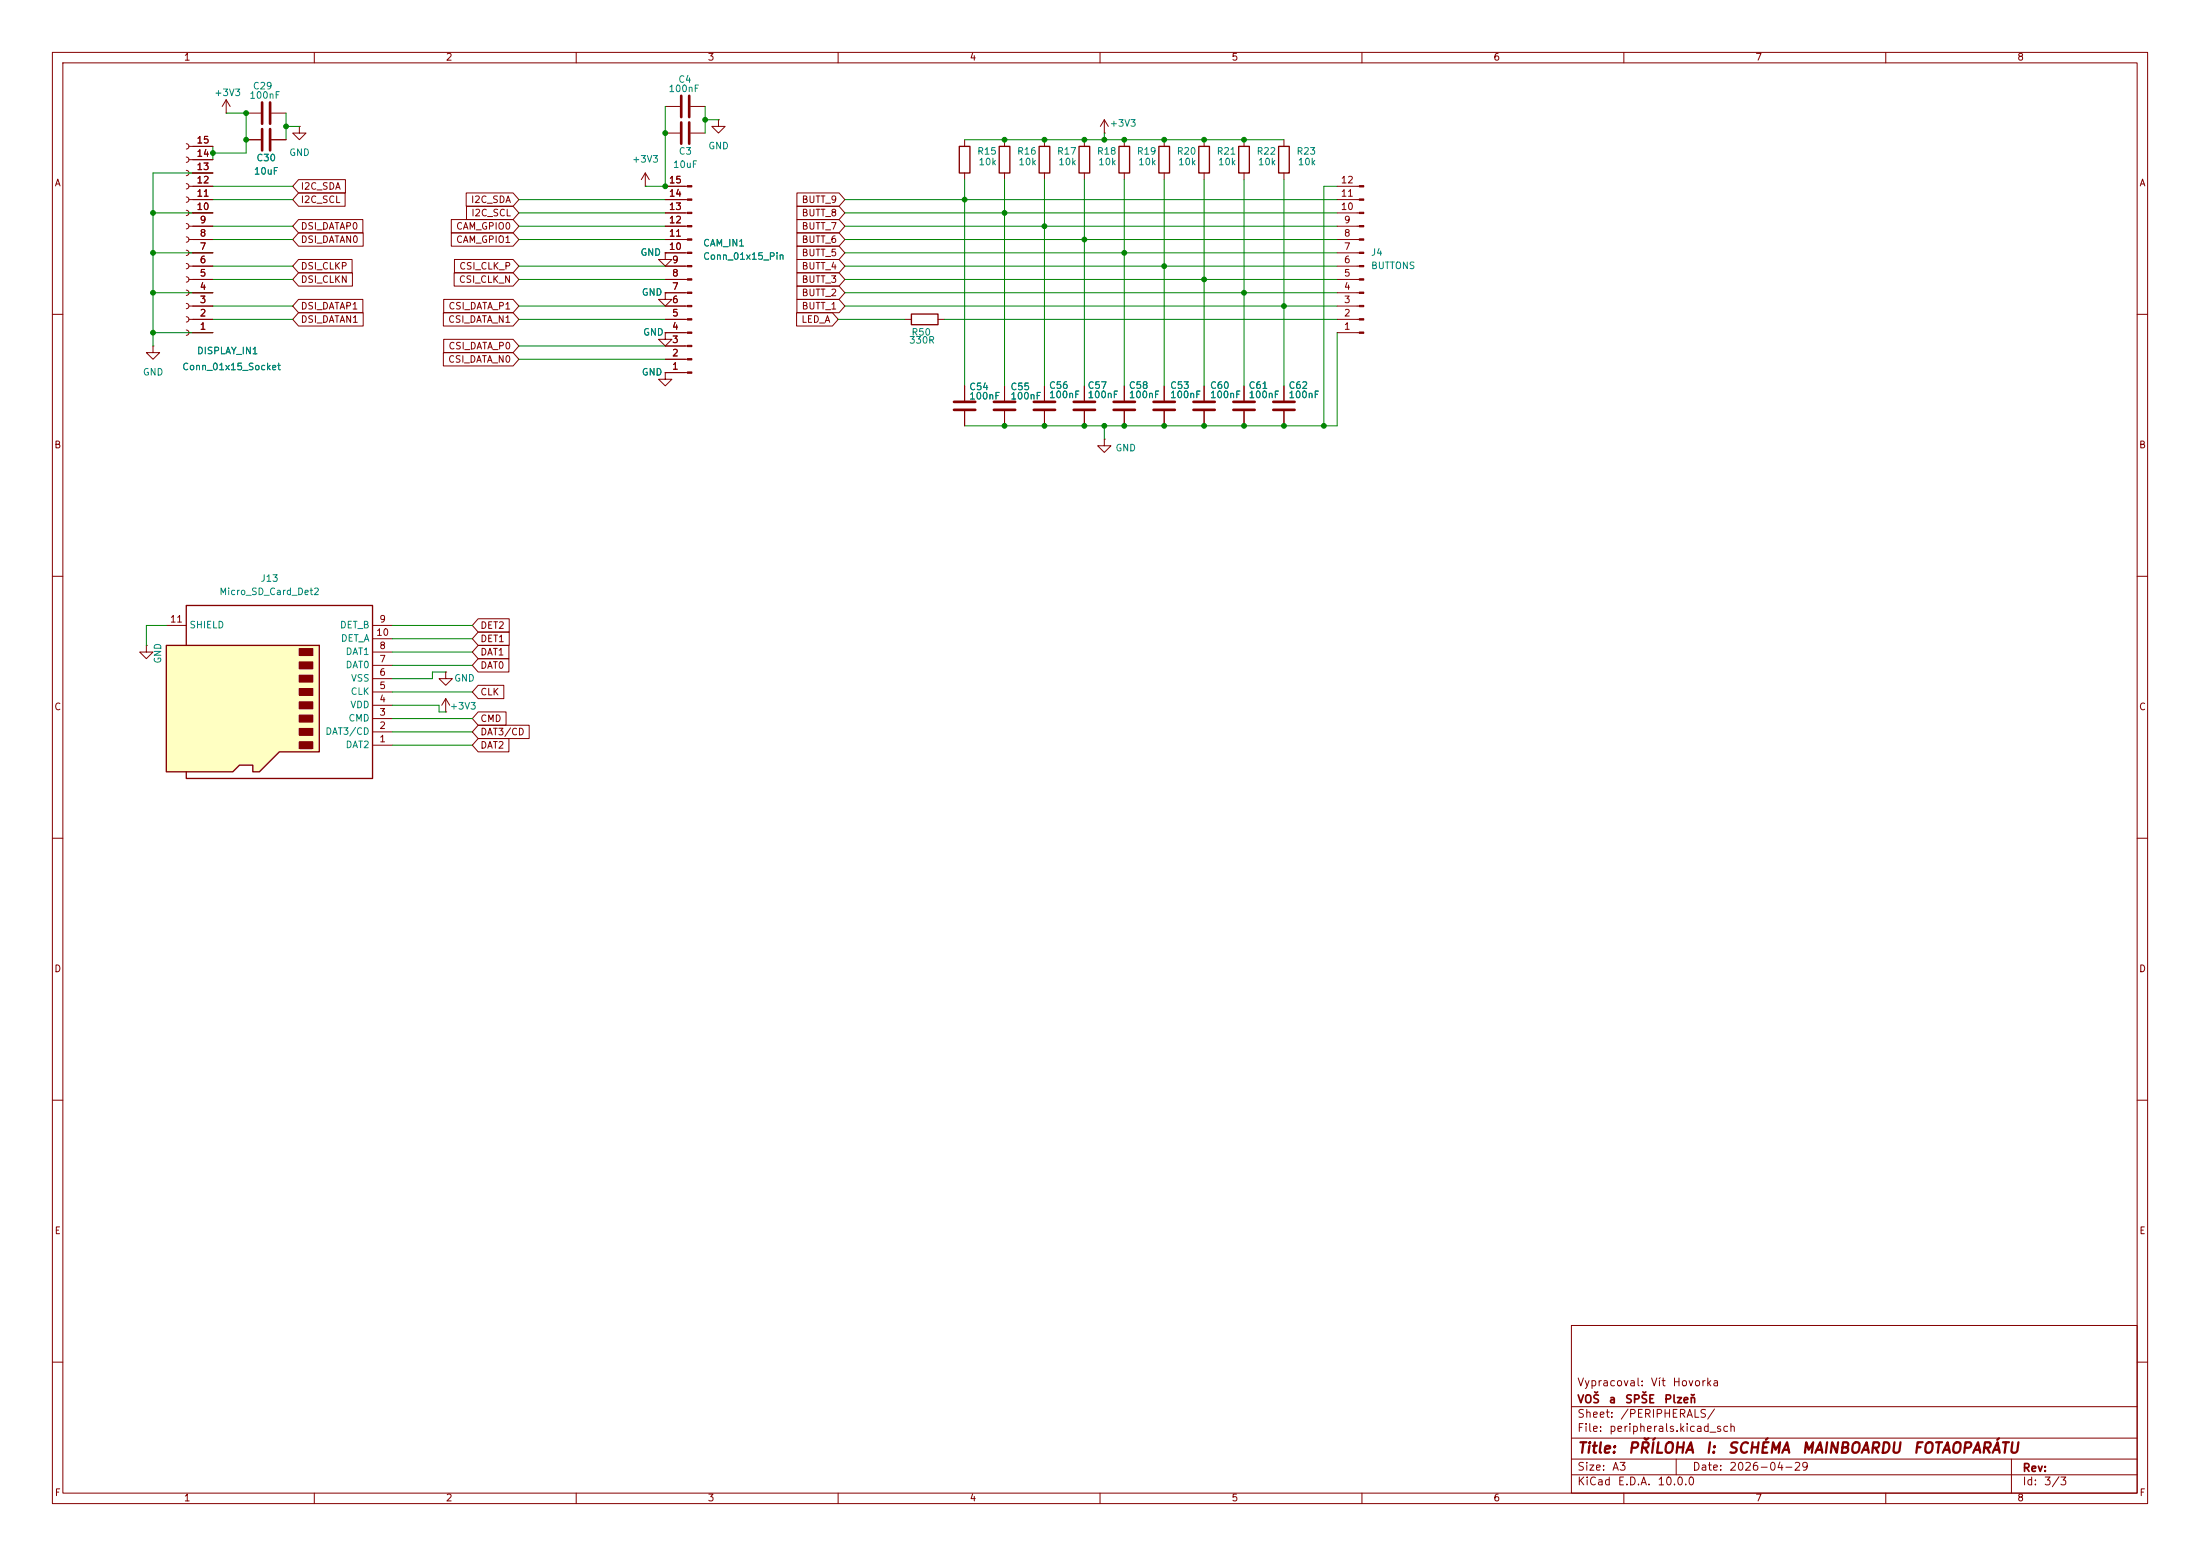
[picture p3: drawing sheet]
<svg xmlns="http://www.w3.org/2000/svg" width="420mm" height="297mm" viewBox="0 0 420 297" stroke-linecap="round" stroke-linejoin="round" font-family="sans-serif">
<g fill="none" stroke="#840000" stroke-width=".19">
<path d="M10 10h400v277h-400zM12 12h396v273h-396zM60 10v2M110 10v2M160 10v2M210 10v2M260 10v2M310 10v2M360 10v2M47 21.6h2.8M51.8 21.6h2.8M57.1 24.1v1.3h1.3l-1.3 1.3-1.2-1.3h1.2"/>
<path d="M57.1 24.1h.1M127 48.3v1.2h1.3l-1.3 1.3-1.3-1.3h1.3M127 48.3h.1M10 60h2M127 71.1v1.3h1.3l-1.3 1.3-1.3-1.3h1.3M127 71.1h.1M214.6 73.7v2.8M214.6 78.5v2.8M222.2 73.7v2.8M222.2 78.5v2.8M229.9 73.7v2.8M229.9 78.5v2.8"/>
<path d="M408 60h2M10 110h2M408 110h2M10 160h2M408 160h2M10 210h2M408 210h2M300 253h108v32h-108zM10 260h2M300 278.5h108M300 274.5h108M300 268.5h108"/>
<path d="M320 278.5v3M384 278.5v6.5M408 260h2M60 285v2M110 285v2M160 285v2M210 285v2M260 285v2M300 281.5h108M310 285v2M360 285v2"/>
</g>
<path d="M50 19.6v4M51.6 19.6v4M212.6 76.7h4.1M212.6 78.2h4.1M220.2 76.7h4.1M220.2 78.2h4.1M227.8 76.7h4.1M227.8 78.2h4.1" fill="none" stroke="#840000" stroke-width=".51"/>
<path d="M31.7 123.2h29.3v20.3h-7.7l-3.8 3.8h-1.2v-1.2h-2.6l-1.3 1.2h-12.7z" fill="#ffffc2"/>
<path d="M183.1 27.9h2.1v5.1h-2.1zM190.8 27.9h2v5.1h-2zM198.4 27.9h2v5.1h-2zM206 27.9h2v5.1h-2zM213.6 27.9h2v5.1h-2zM221.2 27.9h2.1v5.1h-2.1zM228.9 27.9h2v5.1h-2zM236.5 27.9h2v5.1h-2zM244.1 27.9h2v5.1h-2zM174 59.9h5.1v2.1h-5.1zM31.7 123.2h29.3v20.3h-7.7l-3.8 3.8h-1.2v-1.2h-2.6l-1.3 1.2h-12.7zM35.6 123.2v-7.6h35.5v33h-35.5v-1.3" fill="none" stroke="#840000" stroke-width=".25"/>
<g fill="#840000" stroke="#840000" stroke-width=".25">
<path d="M57.1 141.6h2.6v1.3h-2.6z"/>
<path d="M57.1 139.1h2.6v1.2h-2.6z"/>
<path d="M57.1 136.5h2.6v1.3h-2.6z"/>
<path d="M57.1 134h2.6v1.3h-2.6z"/>
<path d="M57.1 131.4h2.6v1.3h-2.6z"/>
<path d="M57.1 128.9h2.6v1.3h-2.6z"/>
<path d="M57.1 126.4h2.6v1.2h-2.6z"/>
<path d="M57.1 123.8h2.6v1.3h-2.6z"/>
</g>
<g fill="none" stroke="#840000" stroke-width=".19">
<path d="M43.2 19.1l.7 1.2M43.2 19.1l-.8 1.2M43.2 19.1v2.5M35.6 37.6l.3 .1 .2 .4-.2 .4-.3 .1M35.6 35.1l.3 .1 .2 .4-.2 .3-.3 .2M35.6 32.5l.3 .2 .2 .3-.2 .4-.3 .1M35.6 30l.3 .1 .2 .4-.2 .3-.3 .2M35.6 27.4l.3 .2 .2 .3-.2 .4-.3 .1M36.1 38.1h4.5M36.1 35.6h4.5M36.1 33h4.5M36.1 30.5h4.5"/>
<path d="M36.1 27.9h4.5M43.2 21.6h.1M47 26.7h2.8M51.8 26.7h2.8M57 36.8h8.9v2.6h-8.9l-1.1-1.3zM57 34.3h8.9v2.5h-8.9l-1.1-1.2zM89 36.8h8.9l1.2 1.3-1.2 1.3h-8.9zM89.1 39.4h8.8l1.2 1.2-1.2 1.3h-8.8zM123.2 35.6h.1M123.2 33l-.8 1.3M123.2 33l.8 1.3M123.2 33v2.6"/>
<path d="M127 38.1h4.2M127 35.6h4.2M127 20.3h2.8M127 25.4h2.8M131.8 20.3h2.8M131.8 25.4h2.8M137.2 22.9v1.2h1.2l-1.2 1.3-1.3-1.3h1.3M137.2 22.9h.1M152.1 39.4h8.1l1.1 1.2-1.1 1.3h-8.1zM152.1 36.8h8.1l1.1 1.3-1.1 1.3h-8.1zM184.1 26.7v1.2M184.1 33v1.3"/>
<path d="M191.8 26.7v1.2M191.8 33v1.3M199.4 26.7v1.2M199.4 33v1.3M207 26.7v1.2M207 33v1.3M210.8 25.4h.1M210.8 22.9l-.7 1.2M210.8 22.9l.8 1.2M210.8 22.9v2.5M214.6 26.7v1.2M214.6 33v1.3"/>
<path d="M222.2 26.7v1.2M222.2 33v1.3M229.9 26.7v1.2M229.9 33v1.3M237.5 26.7v1.2M237.5 33v1.3M245.1 26.7v1.2M245.1 33v1.3M255.3 38.1h4.2M255.3 35.6h4.2M35.6 57.9l.3 .2 .2 .3-.2 .4-.3 .1M35.6 55.4l.3 .1 .2 .4-.2 .3-.3 .2"/>
<path d="M35.6 52.8l.3 .2 .2 .3-.2 .4-.3 .1M35.6 50.3l.3 .1 .2 .4-.2 .4-.3 .1M35.6 47.8l.3 .1 .2 .4-.2 .3-.3 .2M35.6 45.2l.3 .2 .2 .3-.2 .4-.3 .1M35.6 42.7l.3 .1 .2 .4-.2 .3-.3 .2M35.6 40.1l.3 .2 .2 .3-.2 .4-.3 .1M36.1 58.4h4.5M36.1 55.9h4.5M36.1 53.3h4.5M36.1 50.8h4.5M36.1 48.3h4.5M36.1 45.7h4.5"/>
<path d="M36.1 43.2h4.5M36.1 40.6h4.5M57 41.9h12.3v2.6h-12.3l-1.1-1.3zM57 44.4h12.3v2.6h-12.3l-1.1-1.3zM57 57.1h12.3v2.6h-12.3l-1.1-1.3zM57 59.7h12.3v2.5h-12.3l-1.1-1.2zM57 52.1h10.3v2.5h-10.3l-1.1-1.3zM57 49.5h10.2v2.6h-10.2l-1.1-1.3zM84.6 59.7h13.3l1.2 1.3-1.2 1.2h-13.3zM84.7 57.1h13.2l1.2 1.3-1.2 1.3h-13.2zM86.2 41.9h11.7l1.2 1.3-1.2 1.3h-11.7zM86.2 44.4h11.7l1.2 1.3-1.2 1.3h-11.7z"/>
<path d="M86.7 52.1h11.2l1.2 1.2-1.2 1.3h-11.2zM86.8 49.5h11.1l1.2 1.3-1.2 1.3h-11.1zM127 55.9v1.3h1.3l-1.3 1.2-1.3-1.2h1.3M127 55.9h.1M127 48.3h.1M127 58.4h4.2M127 55.9h4.2M127 53.3h4.2M127 50.8h4.2M127 48.3h4.2M127 45.7h4.2M127 43.2h4.2"/>
<path d="M127 40.6h4.2M152.1 59.7h6.8l1.1 1.3-1.1 1.2h-6.8zM152.1 41.9h8.1l1.1 1.3-1.1 1.3h-8.1zM152.1 44.4h8.1l1.1 1.3-1.1 1.3h-8.1zM152.1 54.6h8.1l1.1 1.3-1.1 1.3h-8.1zM152.1 52.1h8.1l1.1 1.2-1.1 1.3h-8.1zM152.1 49.5h8.1l1.1 1.3-1.1 1.3h-8.1zM152.1 47h8.1l1.1 1.3-1.1 1.2h-8.1zM152.1 57.1h8.1l1.1 1.3-1.1 1.3h-8.1zM255.3 58.4h4.2M255.3 55.9h4.2M255.3 53.3h4.2"/>
<path d="M255.3 50.8h4.2M255.3 48.3h4.2M255.3 45.7h4.2M255.3 43.2h4.2M255.3 40.6h4.2M29.2 66v1.3h-1.3l1.3 1.3 1.3-1.3h-1.3M29.2 66h.1M35.6 63l.3 .1 .2 .4-.2 .4-.3 .1M35.6 60.5l.3 .1 .2 .4-.2 .3-.3 .2M36.1 63.5h4.5M36.1 61h4.5M84.6 67.3h13.3l1.2 1.3-1.2 1.3h-13.3z"/>
<path d="M84.7 64.8h13.2l1.2 1.2-1.2 1.3h-13.2zM127 63.5v1.3h1.3l-1.3 1.2-1.3-1.2h1.3M127 63.5h.1M127 71.1h.1M127 63.5h4.2M127 61h4.2M127 71.1h4.2M127 68.6h4.2M127 66h4.2M172.7 61h1.3M179.1 61h1.2M184.1 73.7v2.8"/>
<path d="M184.1 78.5v2.8M191.8 73.7v2.8M191.8 78.5v2.8M199.4 73.7v2.8M199.4 78.5v2.8M207 73.7v2.8M207 78.5v2.8M214.6 73.7v2.8M214.6 78.5v2.8M222.2 73.7v2.8M222.2 78.5v2.8M229.9 73.7v2.8"/>
<path d="M229.9 78.5v2.8M237.5 73.7v2.8M237.5 78.5v2.8M245.1 73.7v2.8M245.1 78.5v2.8M255.3 63.5h4.2M255.3 61h4.2M210.8 83.8v1.3h1.3l-1.3 1.3-1.3-1.3h1.3M210.8 83.8h.1M31.7 119.4h3.9M71.1 119.4h3.8M91.3 118.1h5.9v2.6h-5.9l-1.1-1.3z"/>
<path d="M27.9 123.2v1.3h1.3l-1.3 1.2-1.2-1.2h1.2M27.9 123.2h.1M71.1 139.7h3.8M71.1 137.2h3.8M71.1 134.6h3.8M71.1 132.1h3.8M71.1 129.5h3.8M71.1 127h3.8M71.1 124.5h3.8M71.1 121.9h3.8M85.1 135.9h.1M85.1 128.3v1.2h1.3l-1.3 1.3-1.3-1.3h1.3"/>
<path d="M85.1 128.3h.1M85.1 133.4l-.8 1.2M85.1 133.4l.8 1.2M85.1 133.4v2.5M91.3 123.2h5.9v2.5h-5.9l-1.1-1.2zM91.3 120.6h5.9v2.6h-5.9l-1.1-1.3zM91.3 125.7h5.9v2.6h-5.9l-1.1-1.3zM91.3 138.4h9.7v2.6h-9.7l-1.1-1.3zM91.3 135.9h5.3v2.5h-5.3l-1.1-1.2zM91.3 130.8h4.9v2.6h-4.9l-1.1-1.3zM71.1 142.2h3.8M91.3 141h5.9v2.5h-5.9l-1.1-1.3z"/>
</g>
<g fill="#840000" stroke="#840000" stroke-width=".19">
<path d="M131.2 71h.9v.2h-.9z"/>
<path d="M131.2 68.5h.9v.2h-.9z"/>
<path d="M131.2 65.9h.9v.3h-.9z"/>
<path d="M131.2 63.4h.9v.2h-.9z"/>
<path d="M131.2 60.8h.9v.3h-.9z"/>
<path d="M131.2 58.3h.9v.2h-.9z"/>
<path d="M131.2 55.8h.9v.2h-.9z"/>
<path d="M131.2 53.2h.9v.3h-.9z"/>
<path d="M131.2 50.7h.9v.2h-.9z"/>
<path d="M131.2 48.1h.9v.3h-.9z"/>
<path d="M131.2 45.6h.9v.2h-.9z"/>
<path d="M131.2 43.1h.9v.2h-.9z"/>
<path d="M131.2 40.5h.9v.3h-.9z"/>
<path d="M131.2 38h.9v.2h-.9z"/>
<path d="M131.2 35.4h.9v.3h-.9z"/>
<path d="M259.5 63.4h.8v.2h-.8z"/>
<path d="M259.5 60.8h.8v.3h-.8z"/>
<path d="M259.5 58.3h.8v.2h-.8z"/>
<path d="M259.5 55.8h.8v.2h-.8z"/>
<path d="M259.5 53.2h.8v.3h-.8z"/>
<path d="M259.5 50.7h.8v.2h-.8z"/>
<path d="M259.5 48.1h.8v.3h-.8z"/>
<path d="M259.5 45.6h.8v.2h-.8z"/>
<path d="M259.5 43.1h.8v.2h-.8z"/>
<path d="M259.5 40.5h.8v.3h-.8z"/>
<path d="M259.5 38h.8v.2h-.8z"/>
<path d="M259.5 35.4h.8v.3h-.8z"/>
</g>
<g fill="none" stroke="#840000" stroke-width=".51">
<path d="M130 18.3v4.1M131.6 18.3v4.1M50 24.6v4.1M51.6 24.6v4.1M130 23.4v4M131.6 23.4v4M182.1 76.7h4.1M182.1 78.2h4.1M189.7 76.7h4.1M189.7 78.2h4.1M197.4 76.7h4M197.4 78.2h4"/>
<path d="M205 76.7h4M205 78.2h4M235.5 76.7h4M235.5 78.2h4M243.1 76.7h4M243.1 78.2h4"/>
</g>
<g fill="none" stroke="#008400" stroke-width=".19">
<path d="M40.6 38.1h15.3M40.6 27.9v2.6M40.6 33h-11.4v33M40.6 35.6h15.3M43.2 21.6h3.8v7.6h-6.4M54.6 24.1h2.5M54.6 21.6v5.1M99.1 38.1h27.9M127 20.3v15.3h-3.8M134.6 20.3v5.1M134.6 22.9h2.6M161.3 38.1h94"/>
<path d="M184.1 34.3v39.4M184.1 26.7h61M191.8 34.3v39.4M199.4 34.3v39.4M207 34.3v39.4M210.8 25.4v1.3M214.6 34.3v39.4M222.2 34.3v39.4M229.9 34.3v39.4M237.5 34.3v39.4M245.1 34.3v39.4M255.3 35.6h-2.6v45.7"/>
<path d="M29.2 48.3h11.4M29.2 40.6h11.4M29.2 55.9h11.4M40.6 50.8h15.3M40.6 53.3h15.3M40.6 45.7h15.3M40.6 58.4h15.3M40.6 43.2h15.3M99.1 50.8h27.9M99.1 40.6h27.9M99.1 53.3h27.9M99.1 45.7h27.9"/>
<path d="M99.1 58.4h27.9M99.1 43.2h27.9M161.3 50.8h94M161.3 48.3h94M161.3 40.6h94M161.3 55.9h94M161.3 53.3h94M161.3 45.7h94M161.3 58.4h94M161.3 43.2h94M29.2 63.5h11.4M40.6 61h15.3"/>
<path d="M99.1 61h27.9M99.1 66h27.9M99.1 68.6h27.9M160 61h12.7M180.3 61h75M255.3 63.5v17.8h-71.2M210.8 81.3v2.5M31.7 119.4h-3.8v3.8M74.9 119.4h15.3M74.9 121.9h15.3M74.9 134.6h8.9v1.3h1.3M74.9 139.7h15.3"/>
<path d="M74.9 137.2h15.3M74.9 132.1h15.3M74.9 127h15.3M74.9 124.5h15.3M85.1 128.3h-2.6v1.2h-7.6M74.9 142.2h15.3"/>
</g>
<g fill="#008400" stroke="#008400" stroke-width=".19">
<circle cx="237.5" cy="81.3" r=".46"/>
<circle cx="229.9" cy="81.3" r=".46"/>
<circle cx="237.5" cy="55.9" r=".46"/>
<circle cx="229.9" cy="53.3" r=".46"/>
<circle cx="245.1" cy="58.4" r=".46"/>
<circle cx="245.1" cy="81.3" r=".46"/>
<circle cx="252.7" cy="81.3" r=".46"/>
<circle cx="214.6" cy="81.3" r=".46"/>
<circle cx="222.2" cy="81.3" r=".46"/>
<circle cx="210.8" cy="81.3" r=".46"/>
<circle cx="222.2" cy="50.8" r=".46"/>
<circle cx="191.8" cy="40.6" r=".46"/>
<circle cx="184.1" cy="38.1" r=".46"/>
<circle cx="191.8" cy="26.7" r=".46"/>
<circle cx="199.4" cy="43.2" r=".46"/>
<circle cx="207" cy="45.7" r=".46"/>
<circle cx="127" cy="25.4" r=".46"/>
<circle cx="127" cy="35.6" r=".46"/>
<circle cx="134.6" cy="22.9" r=".46"/>
<circle cx="214.6" cy="48.3" r=".46"/>
<circle cx="214.6" cy="26.7" r=".46"/>
<circle cx="40.6" cy="29.2" r=".46"/>
<circle cx="29.2" cy="40.6" r=".46"/>
<circle cx="29.2" cy="55.9" r=".46"/>
<circle cx="29.2" cy="48.3" r=".46"/>
<circle cx="29.2" cy="63.5" r=".46"/>
<circle cx="47" cy="26.7" r=".46"/>
<circle cx="54.6" cy="24.1" r=".46"/>
<circle cx="47" cy="21.6" r=".46"/>
<circle cx="207" cy="26.7" r=".46"/>
<circle cx="210.8" cy="26.7" r=".46"/>
<circle cx="191.8" cy="81.3" r=".46"/>
<circle cx="199.4" cy="81.3" r=".46"/>
<circle cx="207" cy="81.3" r=".46"/>
<circle cx="199.4" cy="26.7" r=".46"/>
<circle cx="237.5" cy="26.7" r=".46"/>
<circle cx="229.9" cy="26.7" r=".46"/>
<circle cx="222.2" cy="26.7" r=".46"/>
</g>
<g font-size="2" fill="#840000">
<text x="301" y="277.9">Title:</text>
<text x="310.6" y="277.9">PŘÍLOHA</text>
<text x="325.4" y="277.9">I:</text>
<text x="329.7" y="277.9">SCHÉMA</text>
<text x="343.8" y="277.9">MAINBOARDU</text>
<text x="365.1" y="277.9">FOTAOPARÁTU</text>
</g>
<g font-size="1.5" fill="#840000">
<text x="301" y="268.2">VOŠ</text>
<text x="301" y="265">Vypracoval:</text>
<text x="307" y="268.2">a</text>
<text x="310.1" y="268.2">SPŠE</text>
<text x="315" y="265">Vít</text>
<text x="317.6" y="268.2">Plzeň</text>
<text x="319.2" y="265">Hovorka</text>
<text x="301" y="273.7">File:</text>
<text x="301" y="271">Sheet:</text>
<text x="307.1" y="273.7">peripherals.kicad_sch</text>
<text x="309.2" y="271">/PERIPHERALS/</text>
<text x="301" y="281.1">Size:</text>
<text x="307.6" y="281.1">A3</text>
<text x="323" y="281.1">Date:</text>
<text x="330" y="281.1">2026-04-29</text>
<text x="386" y="281.3">Rev:</text>
<text x="301" y="283.9">KiCad</text>
<text x="308.7" y="283.9">E.D.A.</text>
<text x="316.3" y="283.9">10.0.0</text>
<text x="386" y="283.9">Id:</text>
<text x="390.1" y="283.9">3/3</text>
</g>
<g font-size="1.3" fill="#840000">
<text x="35" y="11.9">1</text>
<text x="85" y="11.9">2</text>
<text x="135" y="11.9">3</text>
<text x="185" y="11.9">4</text>
<text x="235" y="11.9">5</text>
<text x="285" y="11.9">6</text>
<text x="335" y="11.9">7</text>
<text x="385" y="11.9">8</text>
<text x="37.4" y="27.7">15</text>
<text x="10.3" y="35.9">A</text>
<text x="37.4" y="35.3">12</text>
<text x="37.4" y="32.8">13</text>
<text x="37.4" y="30.2">14</text>
<text x="127.6" y="35.3">15</text>
<text x="255.9" y="35.3">12</text>
<text x="408.3" y="35.9">A</text>
<text x="37.4" y="40.4">10</text>
<text x="37.4" y="37.8">11</text>
<text x="57.3" y="39.1">I2C_SCL</text>
<text x="57.3" y="36.5">I2C_SDA</text>
<text x="89.8" y="39.1">I2C_SDA</text>
<text x="89.9" y="41.6">I2C_SCL</text>
<text x="127.6" y="40.4">13</text>
<text x="127.6" y="37.8">14</text>
<text x="152.9" y="41.6">BUTT_8</text>
<text x="152.9" y="39.1">BUTT_9</text>
<text x="255.9" y="40.4">10</text>
<text x="255.9" y="37.8">11</text>
<text x="38" y="45.5">8</text>
<text x="38" y="42.9">9</text>
<text x="57.3" y="44.1">DSI_DATAP0</text>
<text x="57.3" y="46.7">DSI_DATAN0</text>
<text x="87" y="44.1">CAM_GPIO0</text>
<text x="87" y="46.7">CAM_GPIO1</text>
<text x="127.6" y="45.5">11</text>
<text x="127.6" y="42.9">12</text>
<text x="152.9" y="44.1">BUTT_7</text>
<text x="152.9" y="46.7">BUTT_6</text>
<text x="256.5" y="45.5">8</text>
<text x="256.5" y="42.9">9</text>
<text x="38" y="53.1">5</text>
<text x="38" y="50.5">6</text>
<text x="38" y="48">7</text>
<text x="57.3" y="51.8">DSI_CLKP</text>
<text x="87.6" y="51.8">CSI_CLK_P</text>
<text x="127.6" y="48">10</text>
<text x="128.2" y="53.1">8</text>
<text x="128.2" y="50.5">9</text>
<text x="152.9" y="51.8">BUTT_4</text>
<text x="152.9" y="49.2">BUTT_5</text>
<text x="256.5" y="53.1">5</text>
<text x="256.5" y="50.5">6</text>
<text x="256.5" y="48">7</text>
<text x="38" y="58.2">3</text>
<text x="38" y="55.6">4</text>
<text x="57.3" y="59.4">DSI_DATAP1</text>
<text x="57.3" y="54.3">DSI_CLKN</text>
<text x="85.5" y="59.4">CSI_DATA_P1</text>
<text x="87.5" y="54.3">CSI_CLK_N</text>
<text x="128.2" y="58.2">6</text>
<text x="128.2" y="55.6">7</text>
<text x="152.9" y="56.8">BUTT_2</text>
<text x="152.9" y="54.3">BUTT_3</text>
<text x="152.9" y="59.4">BUTT_1</text>
<text x="256.5" y="58.2">3</text>
<text x="256.5" y="55.6">4</text>
<text x="38" y="63.2">1</text>
<text x="38" y="60.7">2</text>
<text x="57.3" y="61.9">DSI_DATAN1</text>
<text x="85.5" y="61.9">CSI_DATA_N1</text>
<text x="128.2" y="65.8">3</text>
<text x="128.2" y="63.2">4</text>
<text x="128.2" y="60.7">5</text>
<text x="152.9" y="61.9">LED_A</text>
<text x="256.5" y="63.2">1</text>
<text x="256.5" y="60.7">2</text>
<text x="85.5" y="69.5">CSI_DATA_N0</text>
<text x="85.5" y="67">CSI_DATA_P0</text>
<text x="128.2" y="70.9">1</text>
<text x="128.2" y="68.3">2</text>
<text x="10.3" y="85.9">B</text>
<text x="408.2" y="85.9">B</text>
<text x="32.3" y="119.1">11</text>
<text x="72.3" y="119.1">9</text>
<text x="71.7" y="121.7">10</text>
<text x="72.3" y="124.2">8</text>
<text x="91.6" y="125.4">DAT1</text>
<text x="91.6" y="122.9">DET1</text>
<text x="91.6" y="120.3">DET2</text>
<text x="72.3" y="131.8">5</text>
<text x="72.3" y="129.3">6</text>
<text x="72.3" y="126.7">7</text>
<text x="91.6" y="128">DAT0</text>
<text x="10.3" y="135.9">C</text>
<text x="72.3" y="136.9">3</text>
<text x="72.3" y="134.4">4</text>
<text x="91.6" y="133">CLK</text>
<text x="408.2" y="135.9">C</text>
<text x="72.3" y="142">1</text>
<text x="72.3" y="139.4">2</text>
<text x="91.6" y="140.7">DAT3/CD</text>
<text x="91.6" y="143.2">DAT2</text>
<text x="91.6" y="138.1">CMD</text>
<text x="10.3" y="185.9">D</text>
<text x="408.2" y="185.9">D</text>
<text x="10.3" y="235.9">E</text>
<text x="408.3" y="235.9">E</text>
<text x="10.3" y="285.9">F</text>
<text x="35" y="286.9">1</text>
<text x="85" y="286.9">2</text>
<text x="135" y="286.9">3</text>
<text x="185" y="286.9">4</text>
<text x="235" y="286.9">5</text>
<text x="285" y="286.9">6</text>
<text x="335" y="286.9">7</text>
<text x="385" y="286.9">8</text>
<text x="408.3" y="285.9">F</text>
</g>
<g font-size="1.3" fill="#008484">
<text x="48.2" y="17.4">C29</text>
<text x="127.5" y="17.9">100nF</text>
<text x="129.4" y="16.1">C4</text>
<text x="40.8" y="18.6">+3V3</text>
<text x="47.5" y="19.2">100nF</text>
<text x="129.5" y="29.8">C3</text>
<text x="135.1" y="28.8">GND</text>
<text x="186.4" y="29.8">R15</text>
<text x="194.1" y="29.8">R16</text>
<text x="201.7" y="29.8">R17</text>
<text x="209.3" y="29.8">R18</text>
<text x="211.7" y="24.5">+3V3</text>
<text x="216.9" y="29.8">R19</text>
<text x="224.5" y="29.8">R20</text>
<text x="232.2" y="29.8">R21</text>
<text x="239.8" y="29.8">R22</text>
<text x="247.4" y="29.8">R23</text>
<text x="48.4" y="33.6">10uF</text>
<text x="48.9" y="31.1">C30</text>
<text x="55.1" y="30.1">GND</text>
<text x="120.5" y="31.3">+3V3</text>
<text x="128.4" y="32.4">10uF</text>
<text x="186.7" y="31.9">10k</text>
<text x="194.3" y="31.9">10k</text>
<text x="201.9" y="31.9">10k</text>
<text x="209.6" y="31.9">10k</text>
<text x="217.2" y="31.9">10k</text>
<text x="224.8" y="31.9">10k</text>
<text x="232.4" y="31.9">10k</text>
<text x="240" y="31.9">10k</text>
<text x="247.7" y="31.9">10k</text>
<text x="134.1" y="47.3">CAM_IN1</text>
<text x="122.2" y="49.1">GND</text>
<text x="134.1" y="49.9">Conn_01x15_Pin</text>
<text x="261.6" y="49.1">J4</text>
<text x="261.6" y="51.7">BUTTONS</text>
<text x="122.4" y="56.7">GND</text>
<text x="122.7" y="64.4">GND</text>
<text x="173.5" y="65.9">330R</text>
<text x="173.9" y="64.4">R50</text>
<text x="27.2" y="72">GND</text>
<text x="34.7" y="71">Conn_01x15_Socket</text>
<text x="37.5" y="67.9">DISPLAY_IN1</text>
<text x="122.4" y="72">GND</text>
<text x="184.9" y="76.6">100nF</text>
<text x="184.9" y="74.8">C54</text>
<text x="192.8" y="76.6">100nF</text>
<text x="192.8" y="74.8">C55</text>
<text x="200.2" y="76.3">100nF</text>
<text x="200.2" y="74.5">C56</text>
<text x="207.5" y="76.3">100nF</text>
<text x="207.5" y="74.5">C57</text>
<text x="215.4" y="76.3">100nF</text>
<text x="215.4" y="74.5">C58</text>
<text x="223.3" y="76.3">100nF</text>
<text x="223.3" y="74.5">C53</text>
<text x="230.9" y="76.3">100nF</text>
<text x="230.9" y="74.5">C60</text>
<text x="238.3" y="76.3">100nF</text>
<text x="238.3" y="74.5">C61</text>
<text x="245.9" y="76.3">100nF</text>
<text x="245.9" y="74.5">C62</text>
<text x="212.8" y="86.5">GND</text>
<text x="41.8" y="113.9">Micro_SD_Card_Det2</text>
<text x="49.6" y="111.4">J13</text>
<text x="36.1" y="120.2">SHIELD</text>
<text x="64.8" y="120.2">DET_B</text>
<text x="65" y="122.8">DET_A</text>
<text x="65.9" y="125.3">DAT1</text>
<text x="31.1" y="126.8" transform="rotate(-90 31.1 126.8)">GND</text>
<text x="65.9" y="127.9">DAT0</text>
<text x="66.9" y="130.4">VSS</text>
<text x="86.6" y="130.4">GND</text>
<text x="66.8" y="135.5">VDD</text>
<text x="66.8" y="132.9">CLK</text>
<text x="85.8" y="135.7">+3V3</text>
<text x="62" y="140.6">DAT3/CD</text>
<text x="65.9" y="143.1">DAT2</text>
<text x="66.4" y="138">CMD</text>
</g>
</svg>
